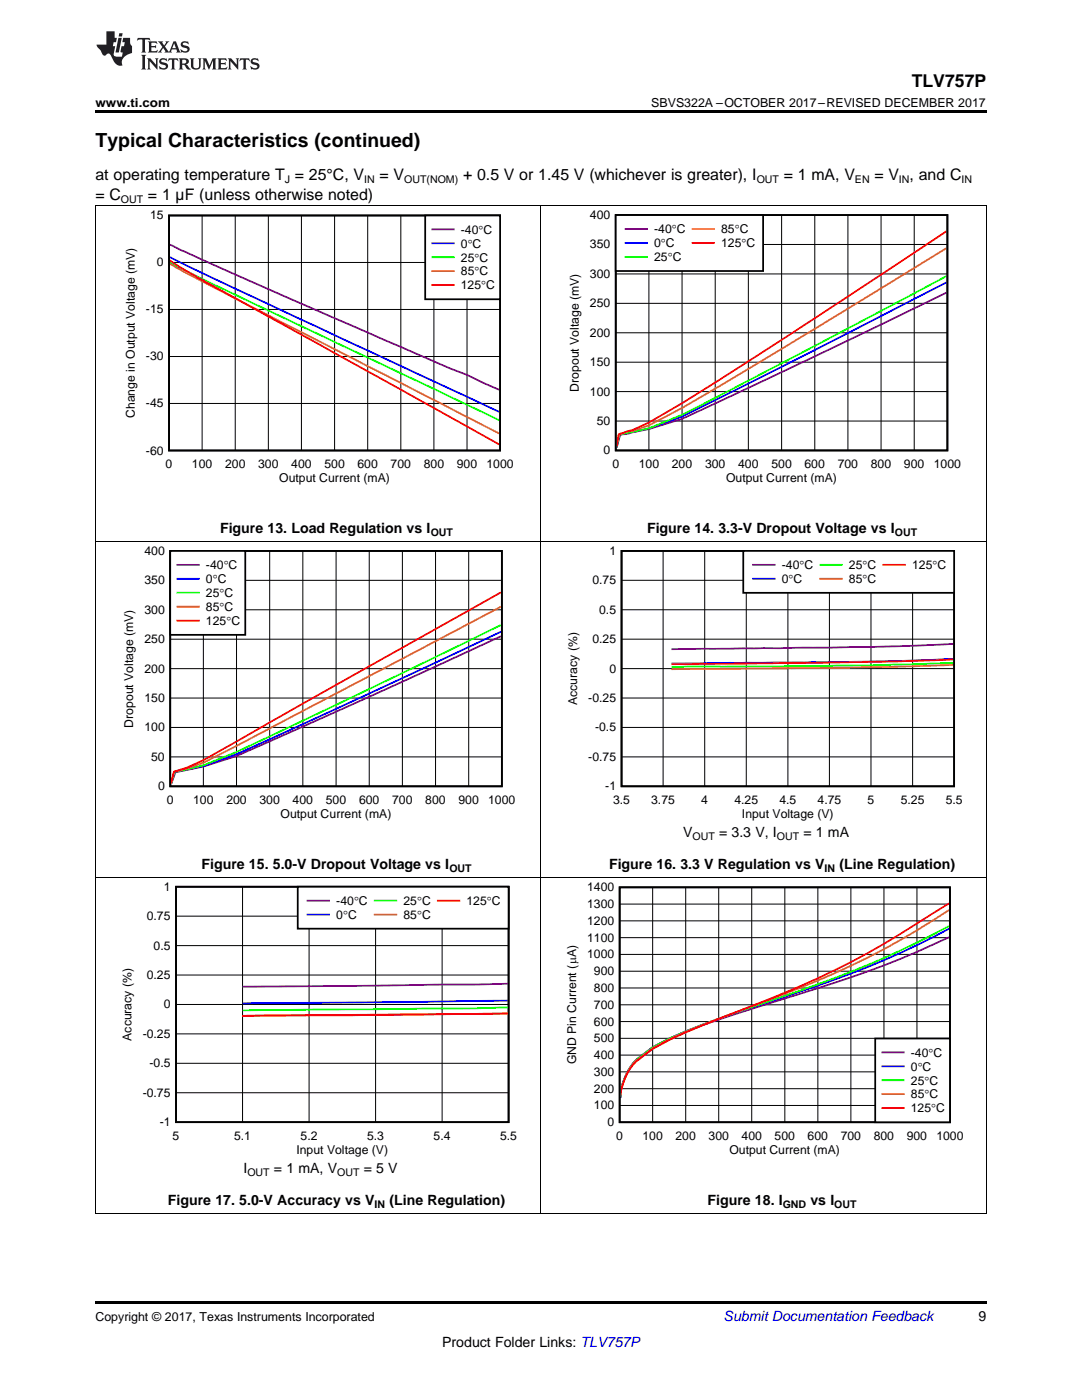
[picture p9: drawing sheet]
<svg xmlns="http://www.w3.org/2000/svg" width="216mm" height="279mm" viewBox="0 0 216 279" stroke-linecap="round" stroke-linejoin="round" font-family="sans-serif">
<path d="M19 259.7h177.8v.5h-177.8z" fill="#000"/>
<path d="M19.1 175.2v67M107.9 175.2v67M196.8 175.2v67M19 242.2h177.8" fill="none" stroke="#000" stroke-width=".2"/>
<path d="M23.9 176h79.2v54.9h-79.2z" fill-rule="evenodd" fill="#fff"/>
<path d="M35.1 177h66.4v47h-66.4z" fill="none" stroke="#000" stroke-width=".35"/>
<path d="M48.4 177v47M61.7 177v47M74.9 177v47M88.2 177v47M35.1 194.6h66.4M35.1 188.7h66.4M35.1 182.8h66.4M35.1 218.1h66.4M35.1 212.2h66.4M35.1 206.3h66.4M35.1 200.5h66.4" fill="none" stroke="#000" stroke-width=".2"/>
<path d="M101.3 196.3l-52.9 .6" fill="none" stroke="#800080" stroke-width=".35"/>
<path d="M101.3 199.7l-52.9 .5" fill="none" stroke="#00f" stroke-width=".35"/>
<path d="M101.3 201.1l-6.4 .1-46.5 .4" fill="none" stroke="#0f0" stroke-width=".35"/>
<path d="M101.3 202.2l-52.9 .5" fill="none" stroke="#f60" stroke-width=".35"/>
<path d="M101.3 202.3l-52.9 .4" fill="none" stroke="#f00" stroke-width=".35"/>
<path d="M59.4 177h42.1v8.3h-42.1z" fill-rule="evenodd" fill="#fff"/>
<path d="M59.4 177h42.1v8.3h-42.1z" fill="none" stroke="#000" stroke-width=".35"/>
<path d="M61.4 179.8h4.3" fill="none" stroke="#800080" stroke-width=".35"/>
<path d="M61.4 182.5h4.3" fill="none" stroke="#00f" stroke-width=".35"/>
<path d="M74.8 179.8h4.3" fill="none" stroke="#0f0" stroke-width=".35"/>
<path d="M74.8 182.5h4.3" fill="none" stroke="#f60" stroke-width=".35"/>
<path d="M87.4 179.8h4.3" fill="none" stroke="#f00" stroke-width=".35"/>
<path d="M112.6 176.1h79.6v54.8h-79.6z" fill-rule="evenodd" fill="#fff"/>
<path d="M123.6 177.1h66v46.9h-66z" fill="none" stroke="#000" stroke-width=".35"/>
<g fill="none" stroke="#000" stroke-width=".2">
<path d="M130.2 177.1v46.9M136.8 177.1v46.9M143.4 177.1v46.9M150 177.1v46.9M156.6 177.1v46.9M163.2 177.1v46.9M169.8 177.1v46.9M176.4 177.1v46.9M183 177.1v46.9M123.6 197.2h66M123.6 193.8h66M123.6 190.5h66"/>
<path d="M123.6 187.1h66M123.6 183.8h66M123.6 180.4h66M123.6 217.3h66M123.6 213.9h66M123.6 210.6h66M123.6 207.2h66M123.6 203.9h66M123.6 200.5h66M123.6 220.6h66"/>
</g>
<path d="M189.4 187a214.9 214.9 0 0 1-32.8 12.3l-9.9 3.1a135.9 135.9 0 0 0-13.2 4.9l-3.3 1.7-3.3 2.5a11.8 11.8 0 0 0-3.1 7.6" fill="none" stroke="#800080" stroke-width=".35"/>
<path d="M189.4 185.3a186.4 186.4 0 0 1-32.8 13.6l-9.9 3.3a106.4 106.4 0 0 0-16.5 6.8l-3.3 2.5a11.7 11.7 0 0 0-3.1 7.6" fill="none" stroke="#00f" stroke-width=".35"/>
<path d="M189.4 184.8a208.4 208.4 0 0 1-36.1 15.1l-6.6 2.2a138.5 138.5 0 0 0-13.2 5.2l-3.3 1.7-3.3 2.6a11.6 11.6 0 0 0-3.1 7.4" fill="none" stroke="#0f0" stroke-width=".35"/>
<path d="M189.4 181.6a162.6 162.6 0 0 1-36.1 18l-6.6 2.5a157.6 157.6 0 0 0-13.2 5.3l-3.3 1.8-3.3 2.5a11.3 11.3 0 0 0-3.1 7.1" fill="none" stroke="#f60" stroke-width=".35"/>
<path d="M189.4 180.3l-3.1 1.9a179.1 179.1 0 0 1-39.6 19.9l-3.3 1.2a95.9 95.9 0 0 0-13.2 6l-3.3 2.5a11.4 11.4 0 0 0-3.1 6.4" fill="none" stroke="#f00" stroke-width=".35"/>
<path d="M174.6 207.3h14.9v16.7h-14.9z" fill-rule="evenodd" fill="#fff"/>
<path d="M174.6 207.3h15v16.7h-15z" fill="none" stroke="#000" stroke-width=".35"/>
<path d="M176.1 210h4.2" fill="none" stroke="#800080" stroke-width=".35"/>
<path d="M176.1 212.8h4.2" fill="none" stroke="#00f" stroke-width=".35"/>
<path d="M176.1 215.6h4.2" fill="none" stroke="#0f0" stroke-width=".35"/>
<path d="M176.1 218.4h4.2" fill="none" stroke="#f60" stroke-width=".35"/>
<path d="M176.1 221.1h4.2" fill="none" stroke="#f00" stroke-width=".35"/>
<path d="M19.1 108.2v67M107.9 108.2v67M196.8 108.2v67M19 175.1h177.8" fill="none" stroke="#000" stroke-width=".2"/>
<path d="M24.3 109h78.4v54.8h-78.4z" fill-rule="evenodd" fill="#fff"/>
<path d="M34 110h66.1v46.9h-66.1z" fill="none" stroke="#000" stroke-width=".35"/>
<g fill="none" stroke="#000" stroke-width=".2">
<path d="M34 115.8h66.1M40.6 109.9v47M47.2 109.9v47M53.8 109.9v47M60.4 109.9v47M67.1 109.9v47M73.7 109.9v47M80.3 109.9v47M86.9 109.9v47M93.5 109.9v47M34 139.3h66.1M34 133.4h66.1"/>
<path d="M34 127.6h66.1M34 121.7h66.1M34 151.1h66.1M34 145.2h66.1"/>
</g>
<path d="M100 127a2618.7 2618.7 0 0 1-52.8 23.9 81 81 0 0 1-12 3.2 .85 .85 0 0 0-.5 .9l-.6 1.5" fill="none" stroke="#800080" stroke-width=".35"/>
<path d="M100 126.1a2821 2821 0 0 1-52.8 24.4l-6.6 2.4-5.6 1.2-.9 2.4" fill="none" stroke="#00f" stroke-width=".35"/>
<path d="M100 124.7l-26.3 12.8-26.5 12.6-6.6 2.6-5.6 1.3-.9 2.4" fill="none" stroke="#0f0" stroke-width=".35"/>
<path d="M100 121.1l-52.8 27.8-6.6 3.3-3.3 1.2-2.5 .6-.7 2.4" fill="none" stroke="#f60" stroke-width=".35"/>
<path d="M100 118.2l-59.4 33.5a28.1 28.1 0 0 1-5.5 2.2l-.4 .1-.6 2.3" fill="none" stroke="#f00" stroke-width=".35"/>
<path d="M34 110h14.9v16.7h-14.9z" fill-rule="evenodd" fill="#fff"/>
<path d="M34 110h14.9v16.7h-14.9z" fill="none" stroke="#000" stroke-width=".35"/>
<path d="M35.4 112.7h4.3" fill="none" stroke="#800080" stroke-width=".35"/>
<path d="M35.4 115.5h4.3" fill="none" stroke="#00f" stroke-width=".35"/>
<path d="M35.4 118.3h4.3" fill="none" stroke="#0f0" stroke-width=".35"/>
<path d="M35.4 121.1h4.3" fill="none" stroke="#f60" stroke-width=".35"/>
<path d="M35.4 123.9h4.3" fill="none" stroke="#f00" stroke-width=".35"/>
<path d="M112.8 109h79.2v54.8h-79.2z" fill-rule="evenodd" fill="#fff"/>
<path d="M124 109.9h66.4v47h-66.4z" fill="none" stroke="#000" stroke-width=".35"/>
<g fill="none" stroke="#000" stroke-width=".2">
<path d="M124 115.8h66.4M132.3 109.9v47M140.6 109.9v47M148.9 109.9v47M157.2 109.9v47M165.5 109.9v47M173.8 109.9v47M182.1 109.9v47M124 139.3h66.4M124 133.4h66.4M124 127.6h66.4M124 121.7h66.4"/>
<path d="M124 151.1h66.4M124 145.2h66.4"/>
</g>
<path d="M190.2 128.5l-3.1 .2a1941.4 1941.4 0 0 1-51.5 .8l-1.6 .1" fill="none" stroke="#800080" stroke-width=".35"/>
<path d="M190.2 131.5h-1.5a1321.1 1321.1 0 0 1-48.1 .9h-6.6" fill="none" stroke="#00f" stroke-width=".35"/>
<path d="M190.2 132.3l-18.1 .5-38.1 .3" fill="none" stroke="#0f0" stroke-width=".35"/>
<path d="M190.2 132.7l-19.7 .5-36.5 .4" fill="none" stroke="#f60" stroke-width=".35"/>
<path d="M190.2 131.6l-18.1 .5-38.1 .5" fill="none" stroke="#f00" stroke-width=".35"/>
<path d="M148.3 109.9h42.1v8.4h-42.1z" fill-rule="evenodd" fill="#fff"/>
<path d="M148.3 109.9h42.1v8.4h-42.1z" fill="none" stroke="#000" stroke-width=".35"/>
<path d="M150.3 112.7h4.3" fill="none" stroke="#800080" stroke-width=".35"/>
<path d="M150.3 115.5h4.3" fill="none" stroke="#00f" stroke-width=".35"/>
<path d="M163.7 112.7h4.3" fill="none" stroke="#0f0" stroke-width=".35"/>
<path d="M163.7 115.5h4.3" fill="none" stroke="#f60" stroke-width=".35"/>
<path d="M176.3 112.7h4.3" fill="none" stroke="#f00" stroke-width=".35"/>
<path d="M19.1 41.1v67.1M107.9 41.1v67.1M196.8 41.1v67.1M19 108.1h177.8" fill="none" stroke="#000" stroke-width=".2"/>
<path d="M24.6 42.1h77.8v54.7h-77.8z" fill-rule="evenodd" fill="#fff"/>
<path d="M33.7 43h66.1v46.9h-66.1z" fill="none" stroke="#000" stroke-width=".35"/>
<g fill="none" stroke="#000" stroke-width=".2">
<path d="M33.7 52.4h66.1M40.3 43v46.9M46.9 43v46.9M53.5 43v46.9M60.1 43v46.9M66.8 43v46.9M73.4 43v46.9M80 43v46.9M86.6 43v46.9M93.2 43v46.9M33.7 71.1h66.1M33.7 61.8h66.1"/>
<path d="M33.7 80.5h66.1"/>
</g>
<path d="M33.9 48.8l.2 .1a1326.5 1326.5 0 0 0 45.9 20.3l9.9 4.4 3.3 1.2 6.4 3" fill="none" stroke="#800080" stroke-width=".35"/>
<path d="M33.9 51.3l13 6.3 52.7 24.6" fill="none" stroke="#00f" stroke-width=".35"/>
<path d="M33.9 52.4l9.7 4.9 56 26.6" fill="none" stroke="#0f0" stroke-width=".35"/>
<path d="M33.9 52.6l2.5 1.5 10.5 5.5 52.7 26.9" fill="none" stroke="#f60" stroke-width=".35"/>
<path d="M33.9 51.9l1.8 1.3 4.6 2.7 59.3 32.8" fill="none" stroke="#f00" stroke-width=".35"/>
<path d="M84.8 43h15v16.7h-15z" fill-rule="evenodd" fill="#fff"/>
<path d="M84.8 43h15v16.7h-15z" fill="none" stroke="#000" stroke-width=".35"/>
<path d="M86.3 45.8h4.2" fill="none" stroke="#800080" stroke-width=".35"/>
<path d="M86.3 48.6h4.2" fill="none" stroke="#00f" stroke-width=".35"/>
<path d="M86.3 51.3h4.2" fill="none" stroke="#0f0" stroke-width=".35"/>
<path d="M86.3 54.1h4.2" fill="none" stroke="#f60" stroke-width=".35"/>
<path d="M86.3 56.9h4.2" fill="none" stroke="#f00" stroke-width=".35"/>
<path d="M113.2 42h78.4v54.8h-78.4z" fill-rule="evenodd" fill="#fff"/>
<path d="M122.9 42.9h66.1v47h-66.1z" fill="none" stroke="#000" stroke-width=".35"/>
<g fill="none" stroke="#000" stroke-width=".2">
<path d="M122.9 54.7h66.1M122.9 48.8h66.1M129.5 42.9v47M136.1 42.9v47M142.7 42.9v47M149.3 42.9v47M156 42.9v47M162.6 42.9v47M169.2 42.9v47M175.8 42.9v47M182.4 42.9v47M122.9 78.2h66.1"/>
<path d="M122.9 72.3h66.1M122.9 66.4h66.1M122.9 60.5h66.1M122.9 84h66.1"/>
</g>
<path d="M188.9 58.4a2660.2 2660.2 0 0 1-52.8 25.2l-6.6 2-5.6 1.1-.9 2.7" fill="none" stroke="#800080" stroke-width=".35"/>
<path d="M188.9 56.4l-26.3 13.5-26.5 13.2-6.6 2.4-3.3 .7a3.7 3.7 0 0 0-2.1 .5h-.4l-.1 .3-.6 2.3" fill="none" stroke="#00f" stroke-width=".35"/>
<path d="M188.9 55.1l-26.3 13.9-26.5 13.8-6.6 2.7-5.9 1.3-.6 2.4" fill="none" stroke="#0f0" stroke-width=".35"/>
<path d="M188.9 49.5a2564.9 2564.9 0 0 1-52.8 31.9l-6.6 3.5-3.3 1.1a3.8 3.8 0 0 0-2.1 .5l-.5 .2-.1 .2-.5 2.2" fill="none" stroke="#f60" stroke-width=".35"/>
<path d="M188.9 46.2a2219.4 2219.4 0 0 1-52.8 34.3l-6.6 3.8-3.3 1.5-2.7 .9-.5 2.4" fill="none" stroke="#f00" stroke-width=".35"/>
<path d="M122.9 42.9h29.4v11.2h-29.4z" fill-rule="evenodd" fill="#fff"/>
<path d="M122.9 42.9h29.4v11.2h-29.4z" fill="none" stroke="#000" stroke-width=".35"/>
<path d="M124.8 45.7h4.3" fill="none" stroke="#800080" stroke-width=".35"/>
<path d="M124.8 48.5h4.3" fill="none" stroke="#00f" stroke-width=".35"/>
<path d="M124.8 51.3h4.3" fill="none" stroke="#0f0" stroke-width=".35"/>
<path d="M138.2 45.7h4.3" fill="none" stroke="#f60" stroke-width=".35"/>
<path d="M138.2 48.5h4.3" fill="none" stroke="#f00" stroke-width=".35"/>
<path d="M19 41.1h177.8" fill="none" stroke="#000" stroke-width=".2"/>
<path d="M19 22h177.8v.5h-177.8z" fill="#000"/>
<g fill="#231f20">
<path d="M27.5 7.6l-.1 .5 .4-.2h.6v.1v2.1l-.2 .4h1l-.3-.4v-2.1l.1-.1h.5l.5 .2-.2-.5zM29.5 8.3l.2 .3v1.5l-.2 .4h1.8l.2-.6a1.04 1.04 0 0 1-1.3 .2v-.7h.6l.3 .2v-.6l-.3 .2h-.6v-.6l.8-.1 .4 .3-.2-.5zM31.5 8.3l.9 1.1-.9 1.1h.8l-.2-.2 .5-.7 .4 .7-.2 .2h1.5l-.1-.2 .1-.4h.9l.1 .4-.2 .2h1l-.3-.3-.7-1.9h-.5l-.9 2-.8-1 .9-1h-.8l.1 .3-.3 .5-.4-.6 .2-.2zM34.7 8.6l.4 1h-.7zM36.3 8.4a.63 .63 0 0 0-.2 .7 .63 .63 0 0 0 .6 .4l.6 .2 .1 .2a.75 .75 0 0 1-.7 .4 .75 .75 0 0 1-.6-.5l.1 .7 .1-.1a1.11 1.11 0 0 0 1.5-.6 1.13 1.13 0 0 0-1.2-.8l-.1-.4a1.04 1.04 0 0 1 1.2 .2l-.2-.5-.1 .1-.5-.2zM28.2 10.9l.2 .4v2.2l-.2 .4h1l-.3-.4v-2.2l.3-.4zM29.3 11.6l.3 .4v1.5l-.3 .4h.8l-.2-.4v-1.3l1.5 1.7v-1.9l.2-.4h-.7l.2 .4v.9l-1.1-1.3zM32 11.8a.62 .62 0 0 0-.2 .7 .62 .62 0 0 0 .6 .4l.6 .1 .1 .3a.76 .76 0 0 1-.7 .3 .76 .76 0 0 1-.6-.4l.1 .7 .1-.1a1.11 1.11 0 0 0 1.5-.6 1.13 1.13 0 0 0-1.2-.8l-.1-.4a1.04 1.04 0 0 1 1.2 .2l-.2-.6-.1 .1-.5-.1zM33.7 11.6l-.2 .6a.61 .61 0 0 1 .8-.3v1.6l-.2 .4h.9l-.2-.4v-1.6a.63 .63 0 0 1 .8 .3l-.2-.6zM35.6 11.6l.3 .4v1.5l-.3 .4h1l-.2-.2v-.8l.5 .2a.76 .76 0 0 0 1.2 .7l-1-1a.58 .58 0 0 0 .6-.5 .58 .58 0 0 0-.5-.6zM36.4 11.9h.1a.45 .45 0 0 1 .5 .1 .45 .45 0 0 1 .1 .5l-.7 .2zM37.9 11.6l.2 .2a2.17 2.17 0 0 0 .3 1.9 .99 .99 0 0 0 1.6-.6v-1.1l.2-.4h-.7l.2 .2a1.92 1.92 0 0 1-.2 1.8 .6 .6 0 0 1-.9-.5v-1.1l.2-.4zM40.4 11.6l.2 .4v1.5l-.2 .4h.7l-.2-.4v-1.4l.8 1.8 .8-1.8v1.4l-.2 .4h.9l-.2-.4v-1.5l.2-.4h-.8l-.6 1.5-.6-1.5zM43.4 11.6l.2 .4v1.5l-.2 .4h1.8l.2-.6a1.04 1.04 0 0 1-1.3 .1v-.6h.5l.4 .2v-.6l-.4 .2h-.5v-.7h.8l.3 .3-.1-.6zM45.5 11.6l.2 .4v1.5l-.2 .4h.7l-.2-.4v-1.3l1.5 1.7v-1.9l.2-.4h-.7l.2 .4v.9l-1.1-1.3zM47.9 11.6l-.1 .6a.61 .61 0 0 1 .8-.3v1.6l-.3 .4h1l-.3-.4 .1-1.6a.63 .63 0 0 1 .7 .3l-.1-.6zM50.2 11.8a.62 .62 0 0 0-.2 .7 .62 .62 0 0 0 .6 .4l.6 .1 .2 .3a.76 .76 0 0 1-.8 .3 .76 .76 0 0 1-.6-.4l.1 .7 .2-.1a1.11 1.11 0 0 0 1.5-.6 1.13 1.13 0 0 0-1.3-.8l-.1-.4a1.04 1.04 0 0 1 1.2 .2l-.1-.6-.2 .1-.5-.1z"/>
<path d="M21.2 6.3v2.6h-1.9l.1 .4 .7 .9a.91 .91 0 0 0 1 .8 .56 .56 0 0 1 .5-.3 .56 .56 0 0 1 .5 .3l.4 .8a1.53 1.53 0 0 0 1.9 1.2 1.54 1.54 0 0 1 1-2.1l.9-.3v-1.4a1.52 1.52 0 0 1-.3-1.6h-1.4l-.2 .8h.5l-.2 .8h-.4l-.2 1v.2l.4 .1-.2 .8a1.93 1.93 0 0 1-1.6-.3l.3-1.8h-.5l.2-.8h.4l.2-.8h-.4v-1.3zM23.6 7.6l-.6 2.9h.7l.6-2.9zM23.8 6.6l-.1 .7h.6l.2-.7z"/>
</g>
<text font-size="3.9" x="19" y="29.3">Typical Characteristics (continued)</text>
<text font-size="3.5" x="181.9" y="17.3">TLV757P</text>
<g font-size="3.2">
<text x="19" y="36">at operating temperature T = 25°C, V</text>
<text x="75.7" y="36">= V</text>
<text x="92.4" y="36">+ 0.5 V or 1.45 V (whichever is greater), I</text>
<text x="156.4" y="36">= 1 mA, V</text>
<text x="174.5" y="36">= V , and C</text>
<text x="19" y="39.9">= C</text>
<text x="29.5" y="39.9">= 1 µF (unless otherwise noted)</text>
</g>
<g font-size="2.8">
<text x="43.9" y="106.4">Figure 13. Load Regulation vs I</text>
<text x="129.1" y="106.4">Figure 14. 3.3-V Dropout Voltage vs I</text>
<text x="136.3" y="167.1">V</text>
<text x="143.5" y="167.1">= 3.3 V, I</text>
<text x="160.3" y="167.1">= 1 mA</text>
<text x="40.2" y="173.4">Figure 15. 5.0-V Dropout Voltage vs I</text>
<text x="121.5" y="173.4">Figure 16. 3.3 V Regulation vs V</text>
<text x="167.5" y="173.4">(Line Regulation)</text>
<text x="48.6" y="234.1">I</text>
<text x="54.6" y="234.1">= 1 mA, V</text>
<text x="72.6" y="234.1">= 5 V</text>
<text x="33.5" y="240.5">Figure 17. 5.0-V Accuracy vs V</text>
<text x="77.7" y="240.5">(Line Regulation)</text>
<text x="141.2" y="240.5">Figure 18. I</text>
<text x="161.7" y="240.5">vs I</text>
<text x="195.3" y="263.6">9</text>
<text x="88.2" y="268.9">Product Folder Links: TLV757P</text>
</g>
<text font-size="2.8" fill="#0000c8" x="144.4" y="263.6">Submit Documentation Feedback</text>
<g font-size="2.5">
<text x="19" y="21.4">www.ti.com</text>
<text x="130" y="21.4">SBVS322A –OCTOBER 2017–REVISED DECEMBER 2017</text>
<text x="19" y="263.6">Copyright © 2017, Texas Instruments Incorporated</text>
</g>
<g font-size="2.4">
<text x="29.9" y="43.8">15</text>
<text x="92" y="46.6">-40qC</text>
<text x="117.7" y="43.7">400</text>
<text x="130.5" y="46.6">-40qC</text>
<text x="143.9" y="46.6">85qC</text>
<text x="31.3" y="53.2">0</text>
<text x="92" y="49.4">0</text>
<text x="92" y="52.2">25qC</text>
<text x="93.3" y="49.4">qC</text>
<text x="117.7" y="49.6">350</text>
<text x="130.5" y="49.3">0qC</text>
<text x="130.5" y="52.1">25qC</text>
<text x="143.9" y="49.3">125qC</text>
<text x="92" y="55">85qC</text>
<text x="92" y="57.8">125qC</text>
<text x="117.7" y="55.5">300</text>
<text x="29.1" y="62.6">-15</text>
<text x="117.7" y="61.3">250</text>
<text x="29.1" y="71.9">-30</text>
<text x="117.7" y="67.2">200</text>
<text x="117.7" y="73.1">150</text>
<text x="26.9" y="83.4" transform="rotate(-90 26.9 83.4)">Change in Output Voltage (mV)</text>
<text x="29.1" y="81.3">-45</text>
<text x="115.5" y="78.2" transform="rotate(-90 115.5 78.2)">Dropout Voltage (mV)</text>
<text x="117.7" y="78.9">100</text>
<text x="119.1" y="84.8">50</text>
<text x="29.1" y="90.7">-60</text>
<text x="33.1" y="93.5">0</text>
<text x="38.3" y="93.5">100</text>
<text x="44.9" y="93.5">200</text>
<text x="51.5" y="93.5">300</text>
<text x="58.1" y="93.5">400</text>
<text x="64.7" y="93.5">500</text>
<text x="71.3" y="93.5">600</text>
<text x="77.9" y="93.5">700</text>
<text x="84.5" y="93.5">800</text>
<text x="91.2" y="93.5">900</text>
<text x="97.1" y="93.5">1000</text>
<text x="120.4" y="90.7">0</text>
<text x="122.2" y="93.5">0</text>
<text x="127.4" y="93.5">100</text>
<text x="134.1" y="93.5">200</text>
<text x="140.7" y="93.5">300</text>
<text x="147.3" y="93.5">400</text>
<text x="153.9" y="93.5">500</text>
<text x="160.5" y="93.5">600</text>
<text x="167.2" y="93.5">700</text>
<text x="173.8" y="93.5">800</text>
<text x="180.4" y="93.5">900</text>
<text x="186.3" y="93.5">1000</text>
<text x="55.7" y="96.3">Output Current (mA)</text>
<text x="144.9" y="96.3">Output Current (mA)</text>
<text x="28.8" y="110.7">400</text>
<text x="41.1" y="113.6">-40qC</text>
<text x="121.6" y="110.7">1</text>
<text x="156" y="113.6">-40qC</text>
<text x="169.4" y="113.6">25qC</text>
<text x="182" y="113.6">125qC</text>
<text x="28.8" y="116.6">350</text>
<text x="41.1" y="116.4">0qC</text>
<text x="41.1" y="119.2">25qC</text>
<text x="118.2" y="116.6">0.75</text>
<text x="156" y="116.4">0</text>
<text x="157.4" y="116.4">qC</text>
<text x="169.4" y="116.4">85qC</text>
<text x="28.8" y="122.5">300</text>
<text x="41.1" y="121.9">85qC</text>
<text x="41.1" y="124.7">125qC</text>
<text x="119.6" y="122.5">0.5</text>
<text x="28.8" y="128.4">250</text>
<text x="118.2" y="128.4">0.25</text>
<text x="28.8" y="134.2">200</text>
<text x="121.6" y="134.2">0</text>
<text x="28.8" y="140.1">150</text>
<text x="115.1" y="140.7" transform="rotate(-90 115.1 140.7)">Accuracy (%)</text>
<text x="117.4" y="140.1">-0.25</text>
<text x="26.6" y="145.2" transform="rotate(-90 26.6 145.2)">Dropout Voltage (mV)</text>
<text x="28.8" y="146">100</text>
<text x="118.7" y="146">-0.5</text>
<text x="30.2" y="151.9">50</text>
<text x="117.4" y="151.9">-0.75</text>
<text x="31.5" y="157.7">0</text>
<text x="33.3" y="160.5">0</text>
<text x="38.5" y="160.5">100</text>
<text x="45.2" y="160.5">200</text>
<text x="51.8" y="160.5">300</text>
<text x="58.4" y="160.5">400</text>
<text x="65" y="160.5">500</text>
<text x="71.6" y="160.5">600</text>
<text x="78.3" y="160.5">700</text>
<text x="84.9" y="160.5">800</text>
<text x="91.5" y="160.5">900</text>
<text x="97.4" y="160.5">1000</text>
<text x="120.8" y="157.7">-1</text>
<text x="122.3" y="160.5">3.5</text>
<text x="129.9" y="160.5">3.75</text>
<text x="139.9" y="160.5">4</text>
<text x="146.5" y="160.5">4.25</text>
<text x="155.5" y="160.5">4.5</text>
<text x="163.1" y="160.5">4.75</text>
<text x="173.1" y="160.5">5</text>
<text x="179.7" y="160.5">5.25</text>
<text x="188.7" y="160.5">5.5</text>
<text x="56" y="163.3">Output Current (mA)</text>
<text x="148.1" y="163.3">Input Voltage (V)</text>
<text x="32.7" y="177.8">1</text>
<text x="117.1" y="177.9">1400</text>
<text x="29.3" y="183.6">0.75</text>
<text x="67.1" y="180.6">-40qC</text>
<text x="67.1" y="183.4">0qC</text>
<text x="80.5" y="180.6">25qC</text>
<text x="80.5" y="183.4">85qC</text>
<text x="93.1" y="180.6">125qC</text>
<text x="117.1" y="184.6">1200</text>
<text x="117.1" y="181.2">1300</text>
<text x="30.7" y="189.5">0.5</text>
<text x="117.1" y="191.3">1000</text>
<text x="117.1" y="187.9">1100</text>
<text x="29.3" y="195.4">0.25</text>
<text x="118.5" y="198">800</text>
<text x="118.5" y="194.6">900</text>
<text x="32.7" y="201.3">0</text>
<text x="118.5" y="201.3">700</text>
<text x="26.2" y="207.7" transform="rotate(-90 26.2 207.7)">Accuracy (%)</text>
<text x="28.5" y="207.1">-0.25</text>
<text x="118.5" y="208">500</text>
<text x="118.5" y="204.7">600</text>
<text x="29.8" y="213">-0.5</text>
<text x="115" y="212.3" transform="rotate(-90 115 212.3)">GND Pin Current (PA)</text>
<text x="118.5" y="214.7">300</text>
<text x="118.5" y="211.4">400</text>
<text x="181.7" y="210.9">-40qC</text>
<text x="181.7" y="213.7">0</text>
<text x="183.1" y="213.7">qC</text>
<text x="28.5" y="218.9">-0.75</text>
<text x="118.5" y="221.4">100</text>
<text x="118.5" y="218.1">200</text>
<text x="181.7" y="216.4">25qC</text>
<text x="181.7" y="219.2">85qC</text>
<text x="181.7" y="222">125qC</text>
<text x="31.9" y="224.8">-1</text>
<text x="34.4" y="227.5">5</text>
<text x="46.7" y="227.5">5.1</text>
<text x="60" y="227.5">5.2</text>
<text x="73.3" y="227.5">5.3</text>
<text x="86.5" y="227.5">5.4</text>
<text x="99.8" y="227.5">5.5</text>
<text x="121.2" y="224.8">0</text>
<text x="123" y="227.5">0</text>
<text x="128.2" y="227.5">100</text>
<text x="134.8" y="227.5">200</text>
<text x="141.4" y="227.5">300</text>
<text x="148" y="227.5">400</text>
<text x="154.6" y="227.5">500</text>
<text x="161.2" y="227.5">600</text>
<text x="167.7" y="227.5">700</text>
<text x="174.3" y="227.5">800</text>
<text x="180.9" y="227.5">900</text>
<text x="186.8" y="227.5">1000</text>
<text x="59.2" y="230.3">Input Voltage (V)</text>
<text x="145.6" y="230.3">Output Current (mA)</text>
</g>
<g font-size="2.1">
<text x="24.1" y="40.5">OUT</text>
<text x="56.8" y="36.6">J</text>
<text x="72.7" y="36.6">IN</text>
<text x="80.6" y="36.6">OUT(NOM)</text>
<text x="151" y="36.6">OUT</text>
<text x="170.6" y="36.6">EN</text>
<text x="179.4" y="36.6">IN</text>
<text x="191.9" y="36.6">IN</text>
<text x="85.9" y="107">OUT</text>
<text x="178.6" y="107">OUT</text>
<text x="138.2" y="167.6">OUT</text>
<text x="155" y="167.6">OUT</text>
<text x="89.7" y="174">OUT</text>
<text x="164.5" y="174">IN</text>
<text x="49.4" y="234.7">OUT</text>
<text x="67.3" y="234.7">OUT</text>
<text x="74.8" y="241">IN</text>
<text x="156.2" y="241">GND</text>
<text x="166.5" y="241">OUT</text>
</g>
</svg>
